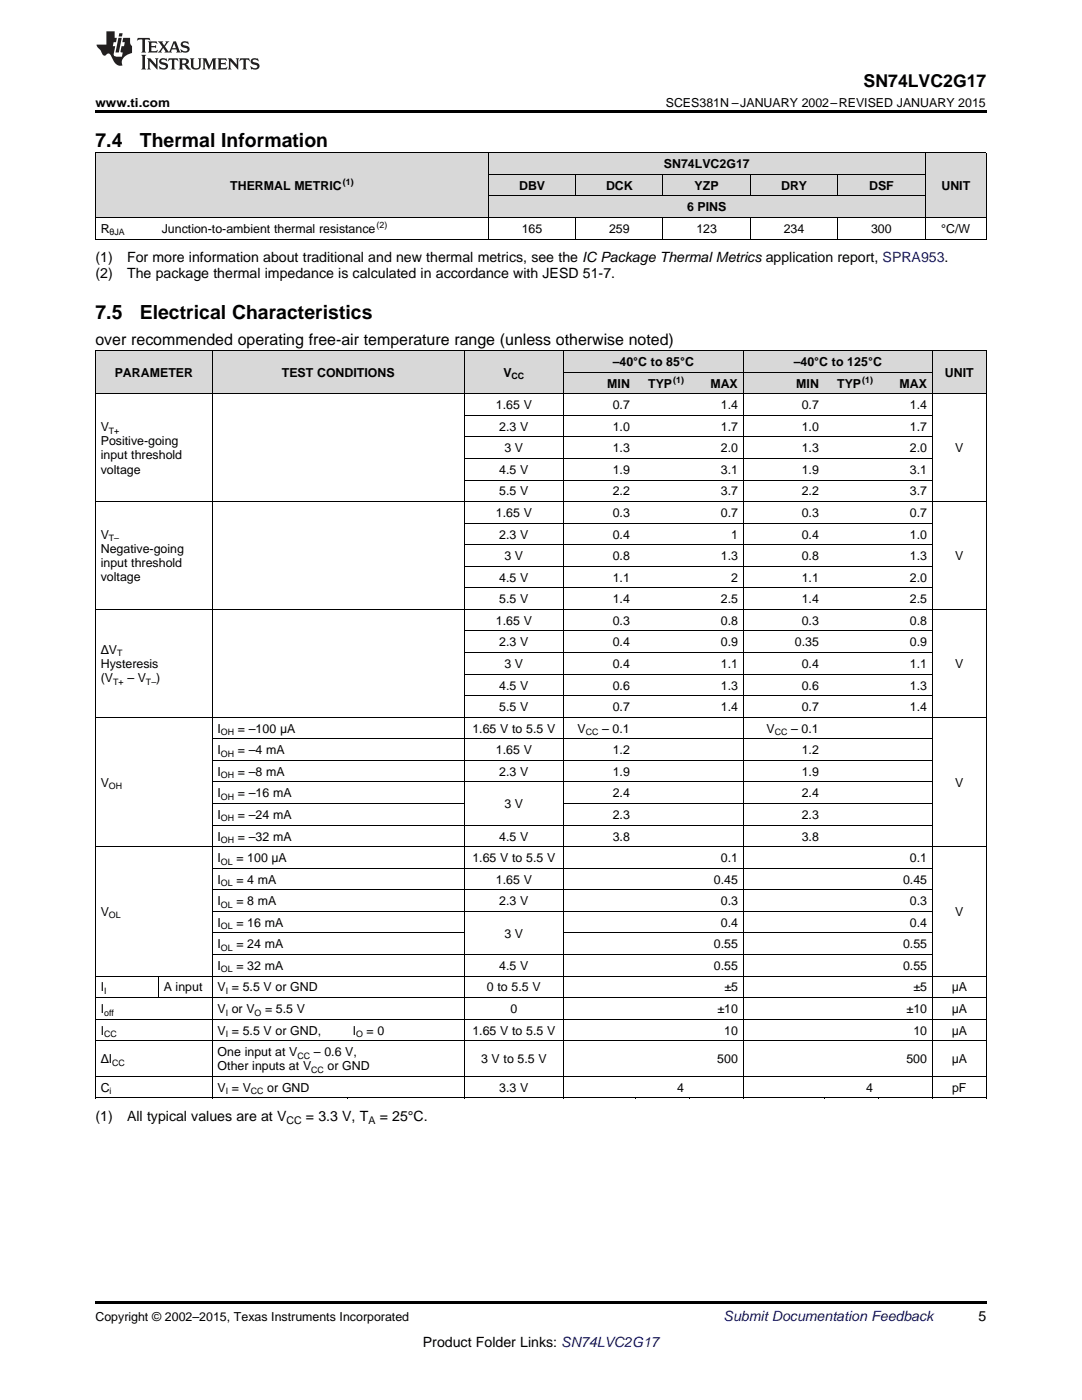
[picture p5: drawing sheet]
<svg xmlns="http://www.w3.org/2000/svg" width="216mm" height="279mm" viewBox="0 0 216 279" stroke-linecap="round" stroke-linejoin="round" font-family="sans-serif">
<g fill="#d8d8d8">
<path d="M19 70h12.6v8.6h-12.6z"/>
<path d="M31.6 70h10.8v8.6h-10.8z"/>
<path d="M42.4 70h26.9v8.6h-26.9z"/>
<path d="M69.3 70h23.4v8.6h-23.4z"/>
<path d="M92.7 70h19.7v8.6h-19.7z"/>
<path d="M112.4 74.3h14.4v4.3h-14.4z"/>
<path d="M126.8 74.3h10.7v4.3h-10.7z"/>
<path d="M137.5 74.3h10.8v4.3h-10.8z"/>
<path d="M148.3 74.3h16.2v4.3h-16.2z"/>
<path d="M164.5 74.3h10.8v4.3h-10.8z"/>
<path d="M175.3 74.3h10.8v4.3h-10.8z"/>
<path d="M186.1 70h10.7v8.6h-10.7z"/>
<path d="M112.4 70h14.4v4.3h-14.4z"/>
<path d="M126.8 70h10.7v4.3h-10.7z"/>
<path d="M137.5 70h10.8v4.3h-10.8z"/>
<path d="M148.3 70h16.2v4.3h-16.2z"/>
<path d="M164.5 70h10.8v4.3h-10.8z"/>
<path d="M175.3 70h10.8v4.3h-10.8z"/>
<path d="M19 30.6h12.2v12.9h-12.2z"/>
<path d="M31.2 30.6h66.3v12.9h-66.3z"/>
<path d="M97.5 39.2h17.4v4.3h-17.4z"/>
<path d="M114.9 39.2h17.4v4.3h-17.4z"/>
<path d="M132.3 39.2h17.5v4.3h-17.5z"/>
<path d="M149.8 39.2h17.4v4.3h-17.4z"/>
<path d="M167.2 39.2h17.4v4.3h-17.4z"/>
<path d="M184.6 30.6h12.2v12.9h-12.2z"/>
<path d="M97.5 34.9h17.4v4.3h-17.4z"/>
<path d="M114.9 34.9h17.4v4.3h-17.4z"/>
<path d="M132.3 34.9h17.5v4.3h-17.5z"/>
<path d="M149.8 34.9h17.4v4.3h-17.4z"/>
<path d="M167.2 34.9h17.4v4.3h-17.4z"/>
<path d="M97.5 30.6h17.4v4.3h-17.4z"/>
<path d="M114.9 30.6h17.4v4.3h-17.4z"/>
<path d="M132.3 30.6h17.5v4.3h-17.5z"/>
<path d="M149.8 30.6h17.4v4.3h-17.4z"/>
<path d="M167.2 30.6h17.4v4.3h-17.4z"/>
</g>
<g fill="#000">
<path d="M19 22h177.8v.5h-177.8zM19 47.7l.2 .1zM97.4 47.7l.1 .1zM114.8 47.7l.1 .1zM132.2 47.7l.1 .1zM149.6 47.7l.2 .1zM167.1 47.7l.1 .1zM184.5 47.7l.1 .1zM196.7 47.7l.1 .1zM19 219.1l.2 .1zM42.3 219.1l.1 .1zM69.2 219.1l.1 .1z"/>
<path d="M92.6 219.1l.1 .1zM112.3 219.1l.1 .1zM126.7 219.1l.1 .1zM137.4 219.1l.1 .1zM148.2 219.1l.1 .1zM164.4 219.1l.1 .1zM175.2 219.1l.1 .1zM185.9 219.1l.2 .1zM196.7 219.1l.1 .1zM19 259.7h177.8v.5h-177.8z"/>
</g>
<g fill="none" stroke="#000" stroke-width=".2">
<path d="M19 30.5h177.8M19.1 30.5v17.3M97.4 30.5v17.3M97.5 39.1h87.1M97.5 34.8h87.1M114.8 34.8v4.4M132.3 34.8v4.4M149.7 34.8v4.4M167.1 34.8v4.4M184.6 30.5v17.3M196.8 30.5v17.3M19 47.7h177.8"/>
<path d="M19 43.4h177.8M114.8 43.4v4.4M132.3 43.4v4.4M149.7 43.4v4.4M167.1 43.4v4.4M19 78.6h177.8M19 70h177.8M19.1 70v149.2M42.3 70v149.2M92.6 70v149.2M112.4 70v149.2M112.4 74.3h73.7"/>
<path d="M148.3 70v149.2M186 70v149.2M196.8 70v149.2M92.7 95.8h93.4M92.7 91.5h93.4M92.7 87.2h93.4M92.7 82.9h93.4M19 100.1h177.8M92.7 117.3h93.4M92.7 113h93.4M92.7 108.7h93.4M92.7 104.4h93.4"/>
<path d="M19 121.6h177.8M92.7 138.8h93.4M92.7 134.5h93.4M92.7 130.2h93.4M92.7 125.9h93.4M19 143.1h177.8M42.4 156.1h143.7M42.4 151.7h143.7M42.4 147.4h143.7M19 169h177.8M42.4 177.6h143.7M42.4 173.3h143.7"/>
<path d="M42.4 164.7h143.7M42.4 160.4h50.2M112.4 160.4h73.7M19 199.1h177.8M19 194.8h177.8M31.6 194.8v4.3M42.4 190.5h143.7M42.4 186.2h50.2M42.4 181.9h143.7M112.4 186.2h73.7M19 219.1h177.8M19 214.8h177.8"/>
<path d="M19 207.7h177.8M19 203.4h177.8"/>
</g>
<g fill="#231f20">
<path d="M27.5 7.6l-.1 .5 .4-.2h.6v.1v2.1l-.2 .4h1l-.3-.4v-2.1l.1-.1h.5l.5 .2-.2-.5zM29.5 8.3l.2 .3v1.5l-.2 .4h1.8l.2-.6a1.04 1.04 0 0 1-1.3 .2v-.7h.6l.3 .2v-.6l-.3 .2h-.6v-.6l.8-.1 .4 .3-.2-.5zM31.5 8.3l.9 1.1-.9 1.1h.8l-.2-.2 .5-.7 .4 .7-.2 .2h1.5l-.1-.2 .1-.4h.9l.1 .4-.2 .2h1l-.3-.3-.7-1.9h-.5l-.9 2-.8-1 .9-1h-.8l.1 .3-.3 .5-.4-.6 .2-.2zM34.7 8.6l.4 1h-.7zM36.3 8.4a.63 .63 0 0 0-.2 .7 .63 .63 0 0 0 .6 .4l.6 .2 .1 .2a.75 .75 0 0 1-.7 .4 .75 .75 0 0 1-.6-.5l.1 .7 .1-.1a1.11 1.11 0 0 0 1.5-.6 1.13 1.13 0 0 0-1.2-.8l-.1-.4a1.04 1.04 0 0 1 1.2 .2l-.2-.5-.1 .1-.5-.2zM28.2 10.9l.2 .4v2.2l-.2 .4h1l-.3-.4v-2.2l.3-.4zM29.3 11.6l.3 .4v1.5l-.3 .4h.8l-.2-.4v-1.3l1.5 1.7v-1.9l.2-.4h-.7l.2 .4v.9l-1.1-1.3zM32 11.8a.62 .62 0 0 0-.2 .7 .62 .62 0 0 0 .6 .4l.6 .1 .1 .3a.76 .76 0 0 1-.7 .3 .76 .76 0 0 1-.6-.4l.1 .7 .1-.1a1.11 1.11 0 0 0 1.5-.6 1.13 1.13 0 0 0-1.2-.8l-.1-.4a1.04 1.04 0 0 1 1.2 .2l-.2-.6-.1 .1-.5-.1zM33.7 11.6l-.2 .6a.61 .61 0 0 1 .8-.3v1.6l-.2 .4h.9l-.2-.4v-1.6a.63 .63 0 0 1 .8 .3l-.2-.6zM35.6 11.6l.3 .4v1.5l-.3 .4h1l-.2-.2v-.8l.5 .2a.76 .76 0 0 0 1.2 .7l-1-1a.58 .58 0 0 0 .6-.5 .58 .58 0 0 0-.5-.6zM36.4 11.9h.1a.45 .45 0 0 1 .5 .1 .45 .45 0 0 1 .1 .5l-.7 .2zM37.9 11.6l.2 .2a2.17 2.17 0 0 0 .3 1.9 .99 .99 0 0 0 1.6-.6v-1.1l.2-.4h-.7l.2 .2a1.92 1.92 0 0 1-.2 1.8 .6 .6 0 0 1-.9-.5v-1.1l.2-.4zM40.4 11.6l.2 .4v1.5l-.2 .4h.7l-.2-.4v-1.4l.8 1.8 .8-1.8v1.4l-.2 .4h.9l-.2-.4v-1.5l.2-.4h-.8l-.6 1.5-.6-1.5zM43.4 11.6l.2 .4v1.5l-.2 .4h1.8l.2-.6a1.04 1.04 0 0 1-1.3 .1v-.6h.5l.4 .2v-.6l-.4 .2h-.5v-.7h.8l.3 .3-.1-.6zM45.5 11.6l.2 .4v1.5l-.2 .4h.7l-.2-.4v-1.3l1.5 1.7v-1.9l.2-.4h-.7l.2 .4v.9l-1.1-1.3zM47.9 11.6l-.1 .6a.61 .61 0 0 1 .8-.3v1.6l-.3 .4h1l-.3-.4 .1-1.6a.63 .63 0 0 1 .7 .3l-.1-.6zM50.2 11.8a.62 .62 0 0 0-.2 .7 .62 .62 0 0 0 .6 .4l.6 .1 .2 .3a.76 .76 0 0 1-.8 .3 .76 .76 0 0 1-.6-.4l.1 .7 .2-.1a1.11 1.11 0 0 0 1.5-.6 1.13 1.13 0 0 0-1.3-.8l-.1-.4a1.04 1.04 0 0 1 1.2 .2l-.1-.6-.2 .1-.5-.1z"/>
<path d="M21.2 6.3v2.6h-1.9l.1 .4 .7 .9a.91 .91 0 0 0 1 .8 .56 .56 0 0 1 .5-.3 .56 .56 0 0 1 .5 .3l.4 .8a1.53 1.53 0 0 0 1.9 1.2 1.54 1.54 0 0 1 1-2.1l.9-.3v-1.4a1.52 1.52 0 0 1-.3-1.6h-1.4l-.2 .8h.5l-.2 .8h-.4l-.2 1v.2l.4 .1-.2 .8a1.93 1.93 0 0 1-1.6-.3l.3-1.8h-.5l.2-.8h.4l.2-.8h-.4v-1.3zM23.6 7.6l-.6 2.9h.7l.6-2.9zM23.8 6.6l-.1 .7h.6l.2-.7z"/>
</g>
<g font-size="3.9">
<text x="19" y="29.3">7.4</text>
<text x="27.9" y="29.3">Thermal Information</text>
<text x="19" y="63.6">7.5</text>
<text x="27.9" y="63.6">Electrical Characteristics</text>
</g>
<text font-size="3.5" x="172.3" y="17.3">SN74LVC2G17</text>
<text font-size="3.2" x="19" y="68.8">over recommended operating free-air temperature range (unless otherwise noted)</text>
<g font-size="2.8">
<text x="19" y="52.4">(1)</text>
<text x="25.4" y="52.4">For more information about traditional and new thermal metrics, see the IC Package Thermal Metrics application report, SPRA953.</text>
<text x="19" y="55.5">(2)</text>
<text x="25.4" y="55.5">The package thermal impedance is calculated in accordance with JESD 51-7.</text>
<text x="19" y="223.8">(1)</text>
<text x="25.4" y="223.8">All typical values are at V</text>
<text x="61" y="223.8">= 3.3 V, T</text>
<text x="75.8" y="223.8">= 25°C.</text>
<text x="195.3" y="263.6">5</text>
<text x="84.4" y="268.9">Product Folder Links: SN74LVC2G17</text>
</g>
<text font-size="2.8" fill="#0000c8" x="144.4" y="263.6">Submit Documentation Feedback</text>
<g font-size="2.5">
<text x="19" y="21.4">www.ti.com</text>
<text x="132.9" y="21.4">SCES381N –JANUARY 2002–REVISED JANUARY 2015</text>
<text x="132.5" y="33.6">SN74LVC2G17</text>
<text x="45.9" y="37.9">THERMAL METRIC</text>
<text x="103.6" y="37.9">DBV</text>
<text x="120.9" y="37.9">DCK</text>
<text x="138.6" y="37.9">YZP</text>
<text x="155.9" y="37.9">DRY</text>
<text x="173.4" y="37.9">DSF</text>
<text x="187.9" y="37.9">UNIT</text>
<text x="20.1" y="46.5">R</text>
<text x="32.3" y="46.5">Junction-to-ambient thermal resistance</text>
<text x="104.1" y="46.5">165</text>
<text x="121.5" y="46.5">259</text>
<text x="137.1" y="42.2">6 PINS</text>
<text x="139" y="46.5">123</text>
<text x="156.4" y="46.5">234</text>
<text x="173.8" y="46.5">300</text>
<text x="187.8" y="46.5">°C/W</text>
<text x="22.9" y="75.2">PARAMETER</text>
<text x="56.2" y="75.2">TEST CONDITIONS</text>
<text x="100.4" y="75.2">V</text>
<text x="121.2" y="77.4">MIN</text>
<text x="122.3" y="73.1">–40°</text>
<text x="127.4" y="73.1">C to 85°C</text>
<text x="129.3" y="77.4">TYP</text>
<text x="141.7" y="77.4">MAX</text>
<text x="158.4" y="73.1">–40°C to 125°C</text>
<text x="158.9" y="77.4">MIN</text>
<text x="167" y="77.4">TYP</text>
<text x="179.5" y="77.4">MAX</text>
<text x="188.6" y="75.2">UNIT</text>
<text x="99" y="81.7">1.65 V</text>
<text x="122.3" y="81.7">0.7</text>
<text x="143.8" y="81.7">1.4</text>
<text x="160" y="81.7">0.7</text>
<text x="181.6" y="81.7">1.4</text>
<text x="20.1" y="86">V</text>
<text x="20.1" y="88.9">Positive-going</text>
<text x="99.6" y="86">2.3 V</text>
<text x="122.3" y="86">1.0</text>
<text x="143.8" y="86">1.7</text>
<text x="160" y="86">1.0</text>
<text x="181.6" y="86">1.7</text>
<text x="20.1" y="91.7">input threshold</text>
<text x="20.1" y="94.5">voltage</text>
<text x="99.6" y="94.6">4.5 V</text>
<text x="100.6" y="90.3">3 V</text>
<text x="122.3" y="90.3">1.3</text>
<text x="122.3" y="94.6">1.9</text>
<text x="143.8" y="90.3">2.0</text>
<text x="143.8" y="94.6">3.1</text>
<text x="160" y="90.3">1.3</text>
<text x="160" y="94.6">1.9</text>
<text x="181.6" y="90.3">2.0</text>
<text x="181.6" y="94.6">3.1</text>
<text x="190.6" y="90.3">V</text>
<text x="99.6" y="98.9">5.5 V</text>
<text x="122.3" y="98.9">2.2</text>
<text x="143.8" y="98.9">3.7</text>
<text x="160" y="98.9">2.2</text>
<text x="181.6" y="98.9">3.7</text>
<text x="20.1" y="107.6">V</text>
<text x="99" y="103.2">1.65 V</text>
<text x="99.6" y="107.5">2.3 V</text>
<text x="122.3" y="103.2">0.3</text>
<text x="122.3" y="107.5">0.4</text>
<text x="143.8" y="103.2">0.7</text>
<text x="145.9" y="107.5">1</text>
<text x="160" y="103.2">0.3</text>
<text x="160" y="107.5">0.4</text>
<text x="181.6" y="103.2">0.7</text>
<text x="181.6" y="107.5">1.0</text>
<text x="20.1" y="110.4">Negative-going</text>
<text x="20.1" y="113.2">input threshold</text>
<text x="100.6" y="111.8">3 V</text>
<text x="122.3" y="111.8">0.8</text>
<text x="143.8" y="111.8">1.3</text>
<text x="160" y="111.8">0.8</text>
<text x="181.6" y="111.8">1.3</text>
<text x="190.6" y="111.8">V</text>
<text x="20.1" y="116">voltage</text>
<text x="99.6" y="116.1">4.5 V</text>
<text x="122.3" y="116.1">1.1</text>
<text x="145.9" y="116.1">2</text>
<text x="160" y="116.1">1.1</text>
<text x="181.6" y="116.1">2.0</text>
<text x="99" y="124.7">1.65 V</text>
<text x="99.6" y="120.4">5.5 V</text>
<text x="122.3" y="120.4">1.4</text>
<text x="122.3" y="124.7">0.3</text>
<text x="143.8" y="120.4">2.5</text>
<text x="143.8" y="124.7">0.8</text>
<text x="160" y="120.4">1.4</text>
<text x="160" y="124.7">0.3</text>
<text x="181.6" y="120.4">2.5</text>
<text x="181.6" y="124.7">0.8</text>
<text x="20.1" y="130.5">ΔV</text>
<text x="99.6" y="129">2.3 V</text>
<text x="122.3" y="129">0.4</text>
<text x="143.8" y="129">0.9</text>
<text x="158.6" y="129">0.35</text>
<text x="181.6" y="129">0.9</text>
<text x="20.1" y="133.3">Hysteresis</text>
<text x="20.1" y="136.1">(V</text>
<text x="25.4" y="136.1">– V</text>
<text x="31.2" y="136.1">)</text>
<text x="99.6" y="137.6">4.5 V</text>
<text x="100.6" y="133.3">3 V</text>
<text x="122.3" y="133.3">0.4</text>
<text x="122.3" y="137.6">0.6</text>
<text x="143.8" y="133.3">1.1</text>
<text x="143.8" y="137.6">1.3</text>
<text x="160" y="133.3">0.4</text>
<text x="160" y="137.6">0.6</text>
<text x="181.6" y="133.3">1.1</text>
<text x="181.6" y="137.6">1.3</text>
<text x="190.6" y="133.3">V</text>
<text x="99.6" y="141.9">5.5 V</text>
<text x="122.3" y="141.9">0.7</text>
<text x="143.8" y="141.9">1.4</text>
<text x="160" y="141.9">0.7</text>
<text x="181.6" y="141.9">1.4</text>
<text x="43.4" y="146.2">I</text>
<text x="47.5" y="146.2">= –100 μA</text>
<text x="94.3" y="146.2">1.65 V to 5.5 V</text>
<text x="115.3" y="146.2">V</text>
<text x="120.2" y="146.2">– 0.1</text>
<text x="153" y="146.2">V</text>
<text x="157.9" y="146.2">– 0.1</text>
<text x="43.4" y="150.5">I</text>
<text x="43.4" y="154.8">I</text>
<text x="47.5" y="150.5">= –4 mA</text>
<text x="47.5" y="154.8">= –8 mA</text>
<text x="99" y="150.5">1.65 V</text>
<text x="99.6" y="154.8">2.3 V</text>
<text x="122.3" y="150.5">1.2</text>
<text x="122.3" y="154.8">1.9</text>
<text x="160" y="150.5">1.2</text>
<text x="160" y="154.8">1.9</text>
<text x="20.1" y="157">V</text>
<text x="43.4" y="159.1">I</text>
<text x="47.5" y="159.1">= –16 mA</text>
<text x="100.6" y="161.3">3 V</text>
<text x="122.3" y="159.1">2.4</text>
<text x="160" y="159.1">2.4</text>
<text x="190.6" y="157">V</text>
<text x="43.4" y="163.4">I</text>
<text x="43.4" y="167.7">I</text>
<text x="47.5" y="163.4">= –24 mA</text>
<text x="47.5" y="167.7">= –32 mA</text>
<text x="99.6" y="167.7">4.5 V</text>
<text x="122.3" y="163.4">2.3</text>
<text x="122.3" y="167.7">3.8</text>
<text x="160" y="163.4">2.3</text>
<text x="160" y="167.7">3.8</text>
<text x="43.4" y="172">I</text>
<text x="47.2" y="172">= 100 μA</text>
<text x="94.3" y="172">1.65 V to 5.5 V</text>
<text x="143.8" y="172">0.1</text>
<text x="181.6" y="172">0.1</text>
<text x="43.4" y="176.4">I</text>
<text x="47.2" y="176.4">= 4 mA</text>
<text x="99" y="176.4">1.65 V</text>
<text x="142.5" y="176.4">0.45</text>
<text x="180.2" y="176.4">0.45</text>
<text x="20.1" y="182.8">V</text>
<text x="43.4" y="180.7">I</text>
<text x="43.4" y="185">I</text>
<text x="47.2" y="180.7">= 8 mA</text>
<text x="47.2" y="185">= 16 mA</text>
<text x="99.6" y="180.7">2.3 V</text>
<text x="143.8" y="180.7">0.3</text>
<text x="143.8" y="185">0.4</text>
<text x="181.6" y="180.7">0.3</text>
<text x="181.6" y="185">0.4</text>
<text x="190.6" y="182.8">V</text>
<text x="43.4" y="189.3">I</text>
<text x="47.2" y="189.3">= 24 mA</text>
<text x="100.6" y="187.1">3 V</text>
<text x="142.5" y="189.3">0.55</text>
<text x="180.2" y="189.3">0.55</text>
<text x="20.1" y="197.9">I</text>
<text x="32.7" y="197.9">A input</text>
<text x="43.4" y="193.6">I</text>
<text x="43.4" y="197.9">V = 5.5 V or GND</text>
<text x="47.2" y="193.6">= 32 mA</text>
<text x="97.2" y="197.9">0 to 5.5 V</text>
<text x="99.6" y="193.6">4.5 V</text>
<text x="142.5" y="193.6">0.55</text>
<text x="144.5" y="197.9">±5</text>
<text x="180.2" y="193.6">0.55</text>
<text x="182.3" y="197.9">±5</text>
<text x="189.9" y="197.9">μA</text>
<text x="20.1" y="202.2">I</text>
<text x="43.4" y="202.2">V or V</text>
<text x="52.9" y="202.2">= 5.5 V</text>
<text x="101.8" y="202.2">0</text>
<text x="143.2" y="202.2">±10</text>
<text x="180.9" y="202.2">±10</text>
<text x="189.9" y="202.2">μA</text>
<text x="20.1" y="206.5">I</text>
<text x="43.4" y="206.5">V = 5.5 V or GND,</text>
<text x="70.4" y="206.5">I</text>
<text x="73.1" y="206.5">= 0</text>
<text x="94.3" y="206.5">1.65 V to 5.5 V</text>
<text x="144.5" y="206.5">10</text>
<text x="182.2" y="206.5">10</text>
<text x="189.9" y="206.5">μA</text>
<text x="20.1" y="212.2">ΔI</text>
<text x="43.4" y="210.8">One input at V</text>
<text x="43.4" y="213.6">Other inputs at V</text>
<text x="62.7" y="210.8">– 0.6 V,</text>
<text x="65.4" y="213.6">or GND</text>
<text x="96" y="212.2">3 V to 5.5 V</text>
<text x="143.1" y="212.2">500</text>
<text x="180.9" y="212.2">500</text>
<text x="189.9" y="212.2">μA</text>
<text x="20.1" y="217.9">C</text>
<text x="43.4" y="217.9">V = V</text>
<text x="53.3" y="217.9">or GND</text>
<text x="99.6" y="217.9">3.3 V</text>
<text x="135.1" y="217.9">4</text>
<text x="172.8" y="217.9">4</text>
<text x="190" y="217.9">pF</text>
<text x="19" y="263.6">Copyright © 2002–2015, Texas Instruments Incorporated</text>
</g>
<g font-size="2.1">
<text x="57.1" y="224.3">CC</text>
<text x="73.5" y="224.3">A</text>
</g>
<g font-size="1.8">
<text x="68.4" y="36.9">(1)</text>
<text x="21.9" y="47">θJA</text>
<text x="75.1" y="45.5">(2)</text>
<text x="102.1" y="75.7">CC</text>
<text x="134.3" y="76.4">(1)</text>
<text x="172" y="76.4">(1)</text>
<text x="21.7" y="86.5">T+</text>
<text x="21.7" y="108.1">T–</text>
<text x="23.4" y="131">T</text>
<text x="22.6" y="136.6">T+</text>
<text x="29.1" y="136.6">T–</text>
<text x="44.1" y="146.7">OH</text>
<text x="116.9" y="146.7">CC</text>
<text x="154.6" y="146.7">CC</text>
<text x="44.1" y="151">OH</text>
<text x="44.1" y="155.3">OH</text>
<text x="21.7" y="157.5">OH</text>
<text x="44.1" y="159.6">OH</text>
<text x="44.1" y="163.9">OH</text>
<text x="44.1" y="168.2">OH</text>
<text x="44.1" y="172.5">OL</text>
<text x="44.1" y="176.8">OL</text>
<text x="21.7" y="183.3">OL</text>
<text x="44.1" y="181.2">OL</text>
<text x="44.1" y="185.5">OL</text>
<text x="44.1" y="189.8">OL</text>
<text x="44.1" y="194.1">OL</text>
<text x="20.8" y="198.4">I</text>
<text x="20.8" y="202.7">off</text>
<text x="45" y="198.4">I</text>
<text x="45" y="202.7">I</text>
<text x="50.8" y="202.7">O</text>
<text x="20.8" y="207">CC</text>
<text x="45" y="207">I</text>
<text x="71" y="207">O</text>
<text x="22.4" y="212.7">CC</text>
<text x="59.4" y="211.3">CC</text>
<text x="62.1" y="214.1">CC</text>
<text x="21.9" y="218.4">i</text>
<text x="45" y="218.4">I</text>
<text x="50.1" y="218.4">CC</text>
</g>
</svg>
